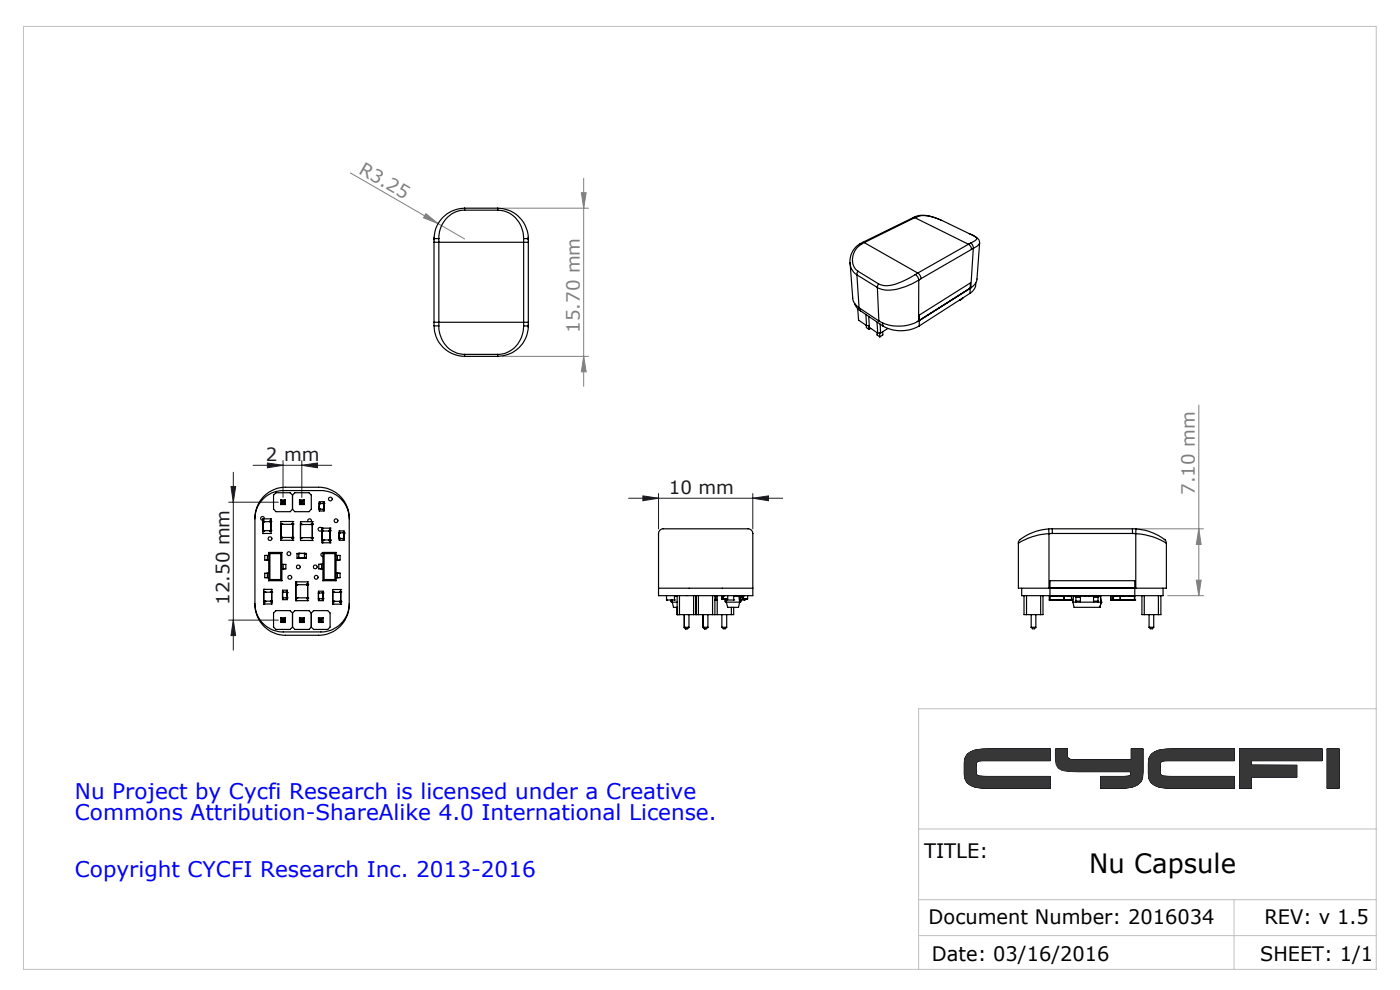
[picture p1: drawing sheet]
<svg xmlns="http://www.w3.org/2000/svg" width="297mm" height="210mm" viewBox="0 0 297 210" stroke-linecap="round" stroke-linejoin="round" font-family="sans-serif">
<g fill="none" stroke="#191924" stroke-width=".21">
<path d="M209.5 158.9a7.1 7.1 0 0 0-4.3 1.1l-.6 1.1v.8M209.5 158.9a6.5 6.5 0 0 0-4.1 .9l-.5 .6-.3 1.5M209.5 158.9h13.3v2.5h-13.3M223.9 158.9h2.5v1.5M223.9 158.9v1.5a2.52 2.52 0 0 0 2.5 3.2l13.5 .1M223.9 158.9a5.5 5.5 0 0 0 .9 3.8l1.5 .7 2.2 .3M248.6 158.9a8.9 8.9 0 0 0-3.7 .6 2.36 2.36 0 0 0-1.3 2.4M248.6 158.9a6.5 6.5 0 0 0-4.2 .9l-.5 .6-.3 1.5M248.6 158.9h13.2v2.5h-13.2M263 158.9h17.5v2.5h-15l-.1 .9h9.7v2.5h-9.7l.1 2.4h-2.5zM281.6 158.9h2.5v8.3h-2.5zM204.6 164.2a2.66 2.66 0 0 0 2.2 2.8l2.7 .2"/>
<path d="M204.6 164.2a2.76 2.76 0 0 0 2.9 2.9l2 .1M204.6 161.9v2.3M207 163.5l.1 .7a2.9 2.9 0 0 0 2.4 .5M207 163.5l.1 .6a.74 .74 0 0 0 .9 .5l1.5 .1M207 162.5v1M209.5 161.4l-2.1 .1-.2 .3-.2 .7M209.5 161.4h-.9a1.22 1.22 0 0 0-1.4 .3l-.2 .8M209.5 164.7h13.3v2.5h-13.3M226.4 160.4v.1a.94 .94 0 0 0 1.2 .7h.9M226.4 160.4v.2a1.86 1.86 0 0 0 2.1 .6M228.5 161.2h11.5v-2.3h2.5v4.9M228.6 163.7h11.3"/>
<path d="M237.5 164.7h-4v2.5h4M239.9 163.7l-.2 .9-2.2 .1M239.9 163.7v.7a1.36 1.36 0 0 1-1.4 .3h-1M242.5 163.8a2.74 2.74 0 0 1-2.3 3.2l-2.7 .2M242.5 163.8a2.87 2.87 0 0 1-2.9 3.3l-2.1 .1M243.6 161.9v2.3M243.6 164.2a2.55 2.55 0 0 0 2.3 2.8l2.7 .2M243.6 164.2a2.76 2.76 0 0 0 2.9 2.9l2.1 .1M246.1 163.2l.1 1a2.9 2.9 0 0 0 2.4 .5M246.1 163.2a1.06 1.06 0 0 0 1 1.4l1.5 .1M246.1 162.5v.7M248.6 161.4l-2.1 .1-.3 .3-.1 .7"/>
<path d="M248.6 161.4h-1a1.35 1.35 0 0 0-1.4 .3l-.1 .8M248.6 164.7h13.2v2.5h-13.2"/>
</g>
<path d="M74.3 36.7l24.3 14M123.8 37.8v44.1M90.3 45.3l2.7 2.1-3.1-1.2zM106.6 44.2h18.2M123.3 40.9h1.1l-.6 3.3zM106.6 75.6h18.2M123.8 75.6l.6 3.3h-1.1zM254.3 85.9v40.5M241.2 112.2h14.1M254.3 112.2l.5 3.3h-1zM247.7 126.4h7.6M253.8 123.1h1l-.5 3.3z" fill="none" stroke="#808080" stroke-width=".21"/>
<path d="M59.9 106.3l.4 .4M63.9 106.3l.4 .4M59.9 131.3l.4 .4M63.9 131.3l.4 .4M67.9 131.3l.4 .4" fill="none" stroke="#191924" stroke-width=".21" stroke-dasharray="15.2 1.3 1.3 1.3"/>
<path d="M5 5.6h287v200h-287zM292 150.3h-97.1v55.3M194.9 175.9h97.1M194.9 198.5h97.1M194.9 190.8h97.1M261.8 190.8v14.8" fill="none" stroke="#c0c0c0" stroke-width=".21"/>
<g fill="#808080">
<path d="M90.3 45.3l2.7 2.1-3.1-1.2z"/>
<path d="M254.3 112.2l.5 3.3h-1zM253.8 123.1h1l-.5 3.3z"/>
<path d="M123.3 40.9h1.1l-.6 3.3zM123.8 75.6l.6 3.3h-1.1z"/>
</g>
<path d="M205.4 159.8a6.6 6.6 0 0 1 4.1-.9h13.3v2.5h-14.7l-.8 .2-.3 .7 .1 1.9 .5 .4 15.2 .1v2.5l-14.7-.1a3.5 3.5 0 0 1-3.4-1.9l-.1-3.3a2.48 2.48 0 0 1 .8-2.1zM223.9 158.9h2.5l.1 1.9 .4 .3 .9 .1h12.2v-2.3h2.5v4.9a2.8 2.8 0 0 1-3.1 3.3l-5.9 .1v-2.5l6-.1 .4-.2v-.7h-12a5.1 5.1 0 0 1-3.4-.8 5.1 5.1 0 0 1-.6-2.9zM281.6 158.9h2.5v8.3h-2.5zM244.5 159.7a7.6 7.6 0 0 1 4.1-.8h13.2v2.5h-14.6l-.9 .2-.2 .7 .1 1.9 .4 .4 15.2 .1v2.5l-14.6-.1a3.4 3.4 0 0 1-3.5-2l-.1-3.2a2.6 2.6 0 0 1 .9-2.2zM263 158.9h17.5v2.5h-15l-.1 .9h9.7v2.5h-9.7l.1 2.4h-2.5z" fill-rule="evenodd" fill="#373737"/>
<g fill="none" stroke="#191924" stroke-width=".21">
<path d="M53.7 98.7h16.7M56.7 98.2l3.3 .5-3.3 .5zM60 97.7v7.8M64 98.7l3.3-.5v1zM64 97.7v7.8M48.5 106.5h10.6M49 103.2h1l-.5 3.3zM49.5 100.2v37.7M133.3 105.7h32.8M136.4 105.2l3.3 .5-3.3 .5zM139.7 104.7v7.5M159.7 105.7l3.3-.5v1z"/>
<path d="M159.7 104.7v7.5M48.5 131.5h10.6M49.5 131.5l.5 3.3h-1z"/>
</g>
<g fill="#191924">
<path d="M56.7 98.2l3.3 .5-3.3 .5zM64 98.7l3.3-.5v1z"/>
<path d="M49.5 131.5l.5 3.3h-1zM49 103.2h1l-.5 3.3z"/>
<path d="M136.4 105.2l3.3 .5-3.3 .5zM159.7 105.7l3.3-.5v1z"/>
</g>
<g fill="none" stroke="#000" stroke-width=".25">
<path d="M92.1 51.4h1M92.1 50.7v.7M92.1 51.4v17M92.1 50.3v.6M93.1 50.6v.8M93.1 50.6l-1 .1M93.1 51.4v17M93.1 51.4h18M98.6 44.6a5.7 5.7 0 0 0-5.5 6M98.6 44.2a6.6 6.6 0 0 0-6.5 6.5M98.6 44.2v.4M98.6 44.6h7"/>
<path d="M98.6 44.2h7M105.6 44.6a5.7 5.7 0 0 1 5.5 6M105.6 44.2a6.5 6.5 0 0 1 6.5 6.5M105.6 44.2v.4M111.1 51.4h1M111.1 50.6v.8M111.1 50.6l1 .1M111.1 51.4v17M112 50.3l.1 .6M112.1 50.7v.7M112.1 51.4v17M180.3 55.8l.6 7.4a2.63 2.63 0 0 0 1.3 2.1"/>
<path d="M181.8 58.3l4.3 2.7M181.8 58.3l.4 7M182 57.5l-.2 .8M182 57.5l4.4 2.7M182.5 51.7a3.9 3.9 0 0 0-.7 6.6M182.5 51.7h.3M182.8 51.7a3.6 3.6 0 0 0-.8 5.8M183 51.4l-.5 .3M183 51.4l.3 .1M183.3 51.5l-.5 .2M183.3 51.5l11.4 6.4M193.7 46.2h.4"/>
<path d="M193.7 46.2l-10.7 5.2M194.1 46.2l-10.8 5.3M194.1 46.2l11.4 5.6M194.2 46a7.4 7.4 0 0 1 5.6 .8M194.2 46l-.5 .2M194.2 58.2l-2 1.2a7.8 7.8 0 0 1-5.3 1l-.5-.2M194.2 58.2l.5 .5 .2 .7M194.2 46h.3M194.5 46l-.4 .2M194.5 46a7.1 7.1 0 0 1 5.3 .8M194.7 57.9l-.5 .3M194.7 57.9a1.45 1.45 0 0 1 .7 1.2"/>
<path d="M194.9 59.4l-2 1.1a8.4 8.4 0 0 1-6.6 .6l-.2-.1M194.9 59.4v8.7M195.4 59.1l-.5 .3M199.8 46.8l5.8 2.8M205.5 51.8a1.29 1.29 0 0 1 .6 1.1M205.5 51.8l-10.8 6.1M205.6 49.6l.8 .3a1.8 1.8 0 0 1 1.4 1.6M205.6 49.6l1.1 .5a.51 .51 0 0 1 .5 .5 .51 .51 0 0 1-.4 .5l-.9 .5M205.9 51.6l-.4 .2M205.9 51.6a1.17 1.17 0 0 1 .6 1.1M206.1 52.9l-10.7 6.2M206.5 52.7l-.4 .2"/>
<path d="M206.5 52.7l-.5 8.4M207 60a2.35 2.35 0 0 1-1.2 2.2M207.8 51.5l-.5 7.7a2.38 2.38 0 0 1-1.3 1.9M207.8 51.5l-.4 .6-.9 .6M92.1 69.1h1M92.1 68.4v.7M92.1 68.4h1M92.1 69.1a6.5 6.5 0 0 0 6.5 6.5M93.1 68.4v.7M93.1 69.1a5.8 5.8 0 0 0 5.5 6.1M93.1 68.4h18M98.6 75.2v.4"/>
<path d="M98.6 75.2h7M98.6 75.6h7M105.6 75.2v.4M111.1 68.4h1M111.1 68.4v.7M111.1 69.1a5.8 5.8 0 0 1-5.5 6.1M112.1 68.4v.7M112.1 69.1h-1M112.1 69.1a6.5 6.5 0 0 1-6.5 6.5M112.1 68.9l-.1 .5M181.3 64.4l.4 .8 .8 .7M182 65.5l.1 2.4 1.7 1.2"/>
<path d="M182.2 65.3l4.2 2.8M182.5 65.4v.5M182.5 65.9l4.8 3.2M183.7 66.7l.1 2.4M183.8 69v.5l.6 .4M183.8 69.1h.6M184.3 69.1l.1 .8M184.3 67.1l.1 2.4 1.8 1.2M184.7 69.7l-.3 .2M186.1 68.3l.1 2.4M186.1 70.5v.5l.6 .5M186.1 61l.3 7.1"/>
<path d="M186.2 70.7h.6M186.4 60.2l-.3 .8M186.4 68.1a8.7 8.7 0 0 0 8.5 0M186.6 70.7l.1 .8M186.7 68.7l.1 2M187.3 70.4v.6l-.6 .5M187.3 68.5v.6M187.3 69.1a7.8 7.8 0 0 0 7.7 0M188.4 69.7l-1.6 1M195 68l-.2 .1M195 68l-.4 .2M203.6 63.6l.1 .1z"/>
<path d="M203.7 63.6v.1M204.2 63.2l-.5 .5M205.8 62.2l-10.8 6.9M205.8 61.1l.1-1.1-10.9 6.8v2.3M205.8 61.1l-10.8 6.9M205.8 61.1v1.1M206 61l-.2 .1M206 61.1l-11.1 7M54.1 109.8a6.5 6.5 0 0 1 6.5-6.4h7a6.5 6.5 0 0 1 6.5 6.4M55.8 110.5h.1M55.8 110.1h.1M55.8 113.2h.1"/>
<path d="M55.8 112.6h.1M55.8 110.7h.1M55.8 113.2h1.7M55.8 112.6h1.7M55.8 110.7h1.7M55.8 110.1h1.7M55.8 110.1v3.1M55.8 110.5h.2M55.8 112.7h.2M56 110.5v.2M56 112.7h.1M56 110.7h.1"/>
<path d="M56 112.6v.1M56 112.6h.1M56.1 110.1a.39 .39 0 0 0-.4-.5 .39 .39 0 0 0-.4 .4 .39 .39 0 0 0 .5 .3M56.2 105.5a6.3 6.3 0 0 1 3.9-1.4h8a6 6 0 0 1 6 6v17.9a6 6 0 0 1-6 6h-8a6 6 0 0 1-6-6v-17.9a5.9 5.9 0 0 1 2.1-4.6zM56.7 117.8h.3M56.7 118.8h.3M56.7 117.8h-.5v1h.5M56.7 117.8v1M57 117.2l.3 .2M57 117.2v6M57 117.2h2.8M57.3 117.4v5.5"/>
<path d="M57.3 117.4h2.2M57.3 112.6h.1M57.3 110.5h.1M57.3 110.7h.1M57.3 110.5h.2M57.3 112.7h.2M57.3 110.5v.2M57.3 112.6v.1M57.5 110.1h.1M57.5 113.2h.1M57.5 110.7h.1M57.5 112.6h.1"/>
<path d="M57.5 110.1v3.1M59.5 107h1M59.5 106l.3 .3M59.5 106h1M59.5 106v1M59.5 117.4v5.5M59.6 111.1h.1M59.6 114.2h.1M59.6 114h.1M59.6 111.2h.1M59.6 111.1h.2v.1M59.6 111.1v3.1"/>
<path d="M59.8 111.2h.1M59.8 114h.1M59.8 119.7h.3M59.8 114v.2h-.2M59.8 117.2v6M59.8 117.2l-.3 .2M59.8 106.7l-.3 .3M59.8 106.7h.5M59.8 106.3v.4M59.8 106.3h.5M60.1 119.7h.5v1h-.5M60.1 119.7v1"/>
<path d="M60.3 106.7l.2 .3M60.3 106.3v.4M60.5 106l-.2 .3M60.5 106v1M61.9 114h.1M61.9 111.2h.1M61.9 114v.2h.2M62.1 105l-.5-.5h-3l-.6 .5v3l.6 .5h3l.5-.5M62.1 105v3M62.1 105l.4-.5h3l.5 .5v3l-.5 .5h-3l-.4-.5M62.1 114h-2.5v.6h2.5M62.1 114h.1"/>
<path d="M62.1 111.2h.1M62.1 110.6h-2.5v.6h2.5M62.1 114.2h.1M62.1 114.6h.1M62.1 111.1h.1M62.1 110.6h.1M62.1 111.1h-.2v.1M62.1 110.6v4M63 117.4h2v1h-2zM63.3 117.4l.1 .2M63.4 117.4h.1M63.4 118.4h.1"/>
<path d="M63.4 117.4v1M63.4 118.2l-.1 .2M63.5 118.4h.1M63.5 117.4h.1M63.5 107h1.1M63.5 106h1.1M63.5 106l.4 .3M63.5 106v1M63.7 110.7h.1M63.7 111.1h.1M63.7 114.2h.1M63.7 114.6h.1"/>
<path d="M63.7 111.3h.1M63.7 114h.1M63.7 110.7h2.6M63.7 110.7v3.9M63.7 114h2.6M63.7 114.6h2.6M63.7 111.1h.3v.2M63.7 111.3h2.6M63.9 106.7h.3M63.9 106.3h.3M63.9 106.3v.4M63.9 106.7l-.4 .3"/>
<path d="M64 111.3h.1M64 114h.1M64 114v.2h-.3M64.2 106.3v.4M64.2 106.7l.4 .3M64.5 118.4h.1M64.5 117.4h.1M64.6 106l-.4 .3M64.6 106v1M64.6 118.4h.1M64.6 117.4v1M64.6 118.2l.1 .2"/>
<path d="M64.7 117.4l-.1 .2M65.3 110.7a.41 .41 0 0 1 .4-.6 .41 .41 0 0 1 .3 .6M66 114h.1M66 111.3h.1M66 114.2h.3M66 111.1h.3M66.1 114h.1M66.1 111.3h.1M66.1 111.1v.2M66.1 114v.2M66.3 114.6h.1M66.3 114.2h.1"/>
<path d="M66.3 111.1h.1M66.3 110.7h.1M66.3 114h.1M66.3 111.3h.1M66.3 110.7v3.9M67.7 108h.1M67.7 106.8h.1M67.7 106.9h.1M67.7 107.9h.1M67.7 108h1M67.7 106.4h1.1v2h-1.1zM67.7 106.8h1"/>
<path d="M67.7 106.7h.2v.1M67.9 108l-.2 .1M68.2 119.7h.3M68.2 119.7h-.6v1h.6M68.2 119.7v1M68.3 112.5h.1M68.3 112h.1M68.3 114.7h.1M68.3 115.1h.1M68.3 114.5h.1M68.3 112.6h.1M68.3 112.5h.2v.2"/>
<path d="M68.3 112v3.1M68.3 112h1.7M68.3 112.6h1.7M68.3 114.5h1.7M68.3 115.1h1.7M68.5 117.3a.41 .41 0 0 0-.4 .4 .41 .41 0 0 0 .4 .4M68.5 112.6v.1M68.5 114.5h.1M68.5 114.5v.2h-.2M68.5 117.2v6M68.5 117.2h2.8M68.5 117.2l.3 .2"/>
<path d="M68.5 108l.3 .1M68.7 106.8h.1M68.7 106.9h.1M68.7 107.9h.1M68.8 106.7l-.3 .1M68.8 117.4v5.5M68.8 117.4h2.2M69.8 114.5h.1M69.8 112.5h.2M69.8 114.7h.2M69.9 112.5l-.1 .1M69.9 114.5h.1"/>
<path d="M69.9 114.5v.2M70 112.5h.1M70 112h.1M70 114.7h.1M70 115.1h.1M70 114.5h.1M70 112.6h.1M70 112v3.1M71 117.4v5.5M71.3 117.8h.3M71.3 118.8h.3M71.3 117.2l-.3 .2"/>
<path d="M71.3 117.2v6M71.6 117.8h.5v1h-.5M71.6 117.8v1M72 113h.1M72 114.2h.1M72 113.1h.1M72 114.1h.1M72 113h1M72 112.9l.2 .1M72.1 114.2l-.1 .1M72.8 113l.2-.1v1.4l-.2-.1M73 114.1h.1"/>
<path d="M73 113h.1M73 113.1h.1M73 113.1v-.5h-1v2h1v-.5M73 113v1.2h-1M139.7 113.2a.96 .96 0 0 1 1-1h18a.96 .96 0 0 1 1 1M139.7 113.2h.1M139.7 113.2v13.2h20v-13.2M159.7 113.2h.1M216 115.2v9.6h6.5M222.5 112.2v1M222.5 112.2a9.2 9.2 0 0 0-6.4 2.7l-.1 .3M222.5 113.2a12.9 12.9 0 0 0-6.5 2"/>
<path d="M222.5 113.2v11.6M223.2 112.2h-.7M223.2 112.2v1M223.2 113.2h-.7M223.2 112.2h17M223.2 113.2h17M240.2 112.2h.8M240.2 113.2h.7M240.2 112.2v1M240.9 113.2a13.2 13.2 0 0 1 6.5 2M240.9 113.2v11.6M241 112.2l-.1 1"/>
<path d="M241 112.2a11.3 11.3 0 0 1 6 2.2M247 114.4h.1M247 114.4l.3 .4 .1 .4M247.4 115.2v9.6h-6.5M54.1 128.3a6.5 6.5 0 0 0 6.5 6.5h7a6.5 6.5 0 0 0 6.5-6.5M56 125h1.7v.6h-1.7M56 127.7h.1M56 128.1h.1M56 125h.1M56 127.5h1.7v.6h-1.7M56 125.6h.1M56 127.5h.1"/>
<path d="M56 125.5h.2M56 125v3.1M56 127.7h.2M56.2 125.6h.1M56.2 127.7h.1M56.2 127.5h.1M56.2 125.4v.2M56.2 127.5v.2M56.7 121.6h.3M56.7 122.5h.3M56.7 121.6h-.5v.9h.5M56.7 121.6v.9"/>
<path d="M57 123.2h2.8M57.3 122.9h2.2M57.3 122.9l-.3 .3M57.5 127.7h.1M57.5 127.5h.1M57.5 125.6h.1M57.5 125.4v.2M57.5 127.5v.2M57.5 127.7h.2M57.6 125.6h.1M57.6 125.4l-.1 .1M57.6 125.5v2.2"/>
<path d="M59.5 131v1M59.5 132h1M59.5 131h1M59.5 131l.3 .3M59.5 122.9l.3 .3M59.8 120.7h.3M59.8 131.3v.4M59.8 131.7h.5M59.8 131.3h.5M59.8 131.7l-.3 .3M59.9 126.8h.1M59.9 126.7h.1"/>
<path d="M59.9 125.7h.1M59.9 125.2h1.1v2h-1.1zM59.9 125.6h1.1l-.1 .8M59.9 125.5l.2 .1M59.9 126.8h1M60.1 126.8l-.2 .1M60.3 131.3v.4M60.3 131.7l.2 .3M60.5 131v1M60.5 131l-.2 .3M60.7 125.6l.3-.1-.1 1.4-.2-.1M60.9 126.8h.1"/>
<path d="M60.9 126.7h.1M61 125.7h.1M62.1 130v3M62.1 130l-.6-.5h-3l-.5 .5v3l.5 .5h3l.6-.5M62.1 133l.4 .5h3l.5-.5M62.1 130l.4-.5h3l.5 .5M62.8 123.9h.1M62.8 123.4h.1M62.8 127h.1M62.8 127.4h.1M62.8 124h.1M62.8 126.8h.1"/>
<path d="M62.8 123.4v4M62.8 123.9h.1v.1M62.8 124h2.5M62.8 123.4h2.5M62.8 127.4h2.5M62.8 126.8h2.5M62.9 126.8h.1M62.9 124h.1M62.9 126.8v.2h-.1M63 126.8h.1M63 124h.1M63.5 132h1.1"/>
<path d="M63.5 131h1.1M63.5 131v1M63.5 131l.4 .3M63.9 131.7h.3M63.9 131.3h.3M63.9 131.3v.4M63.9 131.7l-.4 .3M64.2 131.3v.4M64.2 131.7l.4 .3M64.6 131v1M64.6 131l-.4 .3M65.1 126.8h.1"/>
<path d="M65.1 124h.1M65.1 126.8v.2h.2M65.3 127h.1M65.3 127.4h.1M65.3 123.9h.1M65.3 123.4h.1M65.3 124h.1M65.3 126.8h.1M65.3 123.4v4M65.3 123.9h-.2v.1M66 130l.5-.5h3l.5 .5v3l-.5 .5h-3l-.5-.5M66 130v3"/>
<path d="M67.6 127h.1M67.6 126.9h.1M67.6 125.9h.1M67.6 131l.2 .3M67.6 132h.9M67.6 131h.9M67.6 131v1M67.6 127h.9M67.6 125.7l.1 .1M67.6 125.8h.9M67.7 127l-.1 .1M67.8 131.7l-.2 .3"/>
<path d="M67.8 131.7h.4M67.8 131.3v.4M67.8 131.3h.4M68.2 120.7h.3M68.2 131.3v.4M68.2 131.7l.3 .3M68.4 127l.2 .1M68.5 123.2h2.8M68.5 125.8h.1M68.5 127h.1M68.5 131l-.3 .3M68.5 125.7v1.4"/>
<path d="M68.5 131v1M68.5 125.9l.1-.5h-1v2h1l-.1-.5M68.6 125.7l-.2 .1M68.8 122.9h2.2M68.8 122.9l-.3 .3M70.6 125.5h.1M70.6 125.1h.1M70.6 127.7h.1M70.6 128.2h.1M70.6 127.6h.1M70.6 125.7h.1M70.6 127.7h.2"/>
<path d="M70.6 127.6h1.7M70.6 128.2h1.7M70.6 125.7h1.7M70.6 125.1h1.7M70.6 125.1v3.1M70.6 125.5h.2M70.8 125.5v.2M70.8 125.7h.1M70.8 127.6v.1M70.8 127.6h.1M71 122.9l.3 .3M71.3 122.5h.3"/>
<path d="M71.3 121.6h.3M71.6 121.6h.5v.9h-.5M71.6 121.6v.9M72.1 127.6h.1M72.1 127.7h.1M72.1 125.5h.1M72.1 125.7h.1M72.1 127.7h.2M72.1 125.5h.2M72.1 125.5v.2M72.1 127.6v.1M72.3 127.7h.1"/>
<path d="M72.3 125.5h.1M72.3 125.1h.1M72.3 128.2h.1M72.3 127.6h.1M72.3 125.7h.1M72.3 125.1v3.1M139.7 124.8h20M141.4 127.3h.1M141.4 126.4v.9M141.4 127.3h1.7M142.3 127.3l.1 .4h1.3M142.5 127.3v.3h.1"/>
<path d="M142.7 127.3l.2 1.5h.8M143.1 126.4v.9M143.1 127.3h.1M143.1 126.4h.6M143.3 126.4h.1M143.7 130.4h.1M143.7 126.4v4M144.1 126.4v4M145.2 133.1h.1M145.2 133.1h1M145.2 133.1l.3 .3M145.2 130.4v2.7"/>
<path d="M145.5 133.4h.1M146.2 133.1l-.3 .3h-.4M146.2 130.4v2.7M147.1 126.4v4M147.7 126.4v4M148.2 126.4v4M149.2 133.1h.1M149.2 133.1h1M149.2 133.1l.3 .3M149.2 130.4v2.7M149.5 133.4h.1M150.2 133.1l-.3 .3h-.4"/>
<path d="M150.2 130.4v2.7M151.2 126.4v4M151.7 127.3h.2M151.7 126.4v4M151.9 126.4v.9M151.9 127.3h.1M152.2 126.4v4M153.1 133.1h1.1M153.1 133.1l.4 .3h.3l.4-.3M153.1 130.4v2.7M153.2 126.4h.1M153.2 127.1h.1"/>
<path d="M153.2 127h.1M153.2 126.4v.7M153.2 126.4l.2 .1M153.4 127.1h.1M153.4 127h.1M153.4 126.4h.1M153.4 126.4v.7M154 127.3h.1M154 127.1v.4l.1 .1M154 127.3h1.6M154.2 130.4v2.7M154.3 127.1h.1"/>
<path d="M154.4 126.4v.7h-1.3M155.2 128.8v1.6M155.6 126.4v.9M155.6 127.3h.1M155.6 128.8v1.6h-11.9M155.6 126.4h1.1l.2 1.3-.2 1.1h-2.3l-.3-1.1 .1-.4M156.2 126.4h.1M156.8 127.3h.3M157.2 127.3h.7M157.4 126.4l-.3 .1v1.1h-.2M157.6 127.1h.1M157.6 127h.1"/>
<path d="M157.6 126.4h.1M157.6 126.5l-.4 .1v1l-.2 .1h-3l-.2-.1v-.5M157.6 126.4v.7M157.9 127.3h.1M157.9 127.1v.2M158.6 127.1h.1M158.6 126.4v.7h-1M216.7 124.8v1.6h6M217.2 126.4v4h4.1v-4M217.8 126.4v4M218.8 133.1h.9M218.8 133.1l.2 .3h.5l.2-.3"/>
<path d="M218.8 130.4v2.7M219.7 130.4v2.7M220.8 126.4v4M222.5 124.8h18.4M222.6 126.4h.1M222.6 127.3h.1M222.6 126.4h1M222.6 126.4v.9M222.6 127.3h4.8M222.7 127.3h.1M222.7 126.4v.9M222.7 126.4v-3.2h18v4.1"/>
<path d="M222.7 126.4h3v.8h-3zM222.7 126.4h18M223.1 127.3h.1M223.1 127.2v.1M223.3 126.4h.1M223.3 127.3h.1M223.3 127.2v.1M223.4 126.4h.1M223.8 127.3h.1M223.9 127.3h.1M224.1 126.4h.1M224.2 126.4h.1"/>
<path d="M224.8 126.4h.1M224.9 126.4h.1M225 126.4h.1M225 126.4h.8M225.1 127.3h.1M225.2 126.4h.1M225.2 127.3h.1M225.2 127.2v.1M225.3 127.3h.1M225.3 127.2v.1M225.8 127.3h.1M225.8 126.4h.1"/>
<path d="M225.8 126.4h1.5v.8h-1.5M225.8 126.4v.9M226.6 126.4h.1M226.6 126.4h.8M226.8 126.4h.1M226.8 127.3h.1M226.8 127.2v.1M226.9 127.3h.1M226.9 127.2v.1M227.4 126.4h.1M227.4 127.3h.1M227.4 126.4v.9"/>
<path d="M227.6 127.7h6M227.6 127.7l.3 1.1h5.5l.2-1.1M228.2 126.5v.2M228.2 127.5v.2M228.2 126.4h-.4l-.2 1.3M228.2 126.4v.1M228.2 126.7v.8M228.2 126.5h1M228.2 126.7h1M228.2 127.5h1M229.2 126.5v.2M229.2 127.5v.2"/>
<path d="M229.2 126.7v.8M230.1 126.4h.1M231.1 126.4h.1M232 126.5v.2M232 127.5v.2M232 126.4h-2.8v.1M232 126.5h.9M232 126.4v.1M232 126.7v.8M232 126.7h.9M232 127.5h.9M232.9 126.5v.2"/>
<path d="M232.9 127.5v.2M232.9 126.4h.5M232.9 126.4v.1M232.9 126.7v.8M233.4 126.4h.1M233.4 126.4l.2 1.3M233.6 127.7h.1M233.6 127.7l-.3 1.1M235.6 126.4h1.3M235.6 126.4h.1M235.6 127.3h.1M235.6 127.3h5.1"/>
<path d="M235.6 126.4v.9M236.1 127.3h.1M236.1 127.2v.1M236.1 126.4h.1M236.1 126.4h-.4v.8h.4M236.1 126.4v.9M236.2 126.4h4.5v.8h-4.5zM236.6 127.3h.1M236.6 127.2v.1M236.7 126.4h.1M236.7 127.3h.1M236.7 127.2v.1"/>
<path d="M237.6 126.4h.1M237.6 127.3h.1M237.6 126.4h1.1M237.6 126.4v.9M238.1 127.3h.1M238.1 127.2v.1M238.2 126.4h.1M238.2 127.3h.1M238.2 127.2v.1M238.3 127.3h.1M238.4 126.4h.1M238.7 126.4h.1"/>
<path d="M238.7 127.3h.1M239.4 126.4h.1M239.5 127.3h.1M239.6 126.4h.1M239.7 127.3h.1M240 126.4h.1M240.1 127.3h.1M240.1 126.4h.1M240.1 127.2v.1M240.3 127.3h.1M240.3 127.2v.1M240.7 127.3h.1"/>
<path d="M240.7 126.4h-1.3M242.3 126.4v4h4v-4M242.7 126.4v4M243.8 133.1h1M243.8 130.4v2.7M243.8 133.1l.3 .3h.4l.3-.3M244.8 130.4v2.7M245.7 126.4v4M246.7 124.8v1.6h-6"/>
<circle cx="57.3" cy="114.3" r=".4"/>
<circle cx="61.3" cy="117.4" r=".4"/>
<circle cx="67.9" cy="112.3" r=".4"/>
<circle cx="70.1" cy="105.9" r=".39"/>
<circle cx="71.3" cy="110.5" r=".4"/>
<circle cx="61.5" cy="122.5" r=".4"/>
<circle cx="63.3" cy="120.3" r=".4"/>
<circle cx="66.9" cy="120.3" r=".4"/>
<circle cx="67.1" cy="122.5" r=".4"/>
</g>
<text font-size="5.6" x="231.1" y="185.1">Nu Capsule</text>
<g font-size="4.6" fill="#00f">
<text x="15.9" y="169.4">Nu Project by Cycfi Research is licensed under a Creative</text>
<text x="15.9" y="173.9">Commons Attribution-ShareAlike 4.0 International License.</text>
<text x="15.9" y="186">Copyright CYCFI Research Inc. 2013-2016</text>
</g>
<g font-size="4.2">
<text x="196.1" y="182.1">TITLE:</text>
<text x="197" y="196">Document Number: 2016034</text>
<text x="268.2" y="196">REV: v 1.5</text>
<text x="197.7" y="203.8">Date: 03/16/2016</text>
<text x="267.3" y="203.8">SHEET: 1/1</text>
</g>
<g font-size="3.9" fill="#808080">
<text x="75.9" y="36.6" transform="rotate(30 75.9 36.6)">R3.25</text>
<text x="123" y="70.6" transform="rotate(-90 123 70.6)">15.70 mm</text>
<text x="253.5" y="105" transform="rotate(-90 253.5 105)">7.10 mm</text>
</g>
<g font-size="3.9" fill="#191924">
<text x="56.4" y="97.9">2 mm</text>
<text x="141.9" y="104.9">10 mm</text>
<text x="48.7" y="128.3" transform="rotate(-90 48.7 128.3)">12.50 mm</text>
</g>
</svg>
